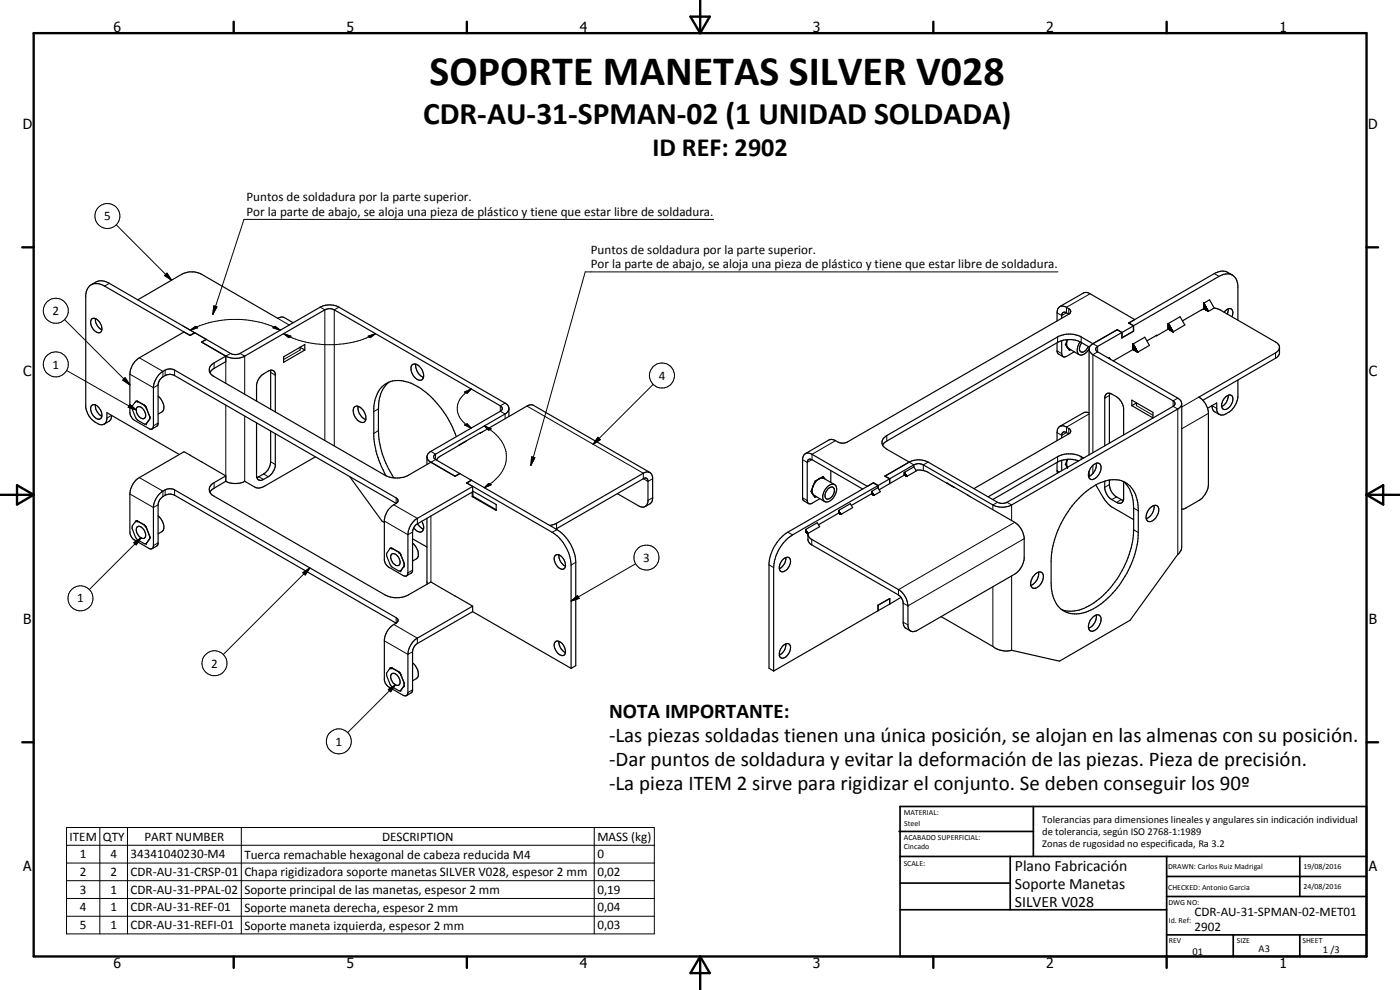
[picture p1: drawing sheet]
<svg xmlns="http://www.w3.org/2000/svg" width="420mm" height="297mm" viewBox="0 0 420 297" stroke-linecap="round" stroke-linejoin="round" font-family="sans-serif">
<g fill="none" stroke="#000" stroke-width=".35">
<path d="M27.4 85.4l1.1-.3a4.8 4.8 0 0 1 2.9 .8l25.6 14.7 1.4-.8M27.4 85.4a3.8 3.8 0 0 0-1.7 3.2v33.6a5.9 5.9 0 0 0 5.1 5.2l.8-.4 .3-.5 .2-2.7 21.7 12.6M27.4 85.4l1.4-.8a3.9 3.9 0 0 1 4 .4l25.6 14.8M27.5 95.7a1.87 1.87 0 0 1 2.6 1.3l.4 1a1.21 1.21 0 0 1-.8 1.9 3.2 3.2 0 0 1-2.2-4.2zM28.6 95.6a3.6 3.6 0 0 0 2 3.3M41.3 90l13.4-7.8a6.3 6.3 0 0 1 5.7 0l22.9 13.3 1.6-.4 3.1 1.7M58.4 99.8v.1M318 92l7.4-4.2h.8l14.4 8.1M320.7 94.3l-66.4 38.3a3.5 3.5 0 0 1-3.8-.5l-1.5-.2-7.3 4.2M320.7 94.3a.87 .87 0 0 0 .6-.8 .87 .87 0 0 0-.6-.9 2.06 2.06 0 0 0-3-.3l-.4 .8-.1 3.2M320.7 94.3l-1.3-.7a.89 .89 0 0 0-.8 1.1v.8M335.3 98.9l1.4 .9"/>
<path d="M335.3 98.9l-7.3 4.2M335.3 98.9l1.5 .8M335.3 98.9v.1M336.7 99.8l-7.3 4.1-.6 .7 .2 .7 24.5 14.2a1.73 1.73 0 0 1 1.1 1.6 1.73 1.73 0 0 1-1.1 1.6l-49.9 28.8a6.2 6.2 0 0 1-5.6 0l-20.9-12a2.79 2.79 0 0 0-2.8 0l-7.3 4.1M336.7 99.8v1.6M336.8 99.7v1.6M338.7 96.9l1.4 .9M338.8 96.9v.1M338.8 96.9l1.4 .8M340.1 97.8l-3.3 1.9M340.1 99.3l.1 .1M340.1 97.8v1.6l-3.3 1.9"/>
<path d="M340.2 97.7v1.7M340.2 99.4l-3.5 2M350.6 98.7l-3.6 2M350.6 97.1l3.5-2.1 1.5 2.5-3.5 2.1M350.6 97.1l1.5 2.5M350.6 97.1v1.6M350.6 98.7l1.5 .9M361.3 91l1.7-1 1.4 2.4M361.3 91l1.4 2.4M361.3 91v1.6l1.4 .8M361.3 92.7l-6.4 3.6M364.4 92.4l1.8 .6 16.9 9.8 .8 1 .1 2.1-.3 .7-.6 .7-22.1 12.8"/>
<path d="M364.4 92.4l-1.7 1M368.6 92.7l-.3 1.5M368.6 92.7l-1.2 1M368.6 92.7a1.13 1.13 0 0 1 1.3 .3 1.13 1.13 0 0 1 0 1.4l-.2 .6M369.9 82.5l1.1 1.2 .5 1.9v10.5M369.9 82.5a3.9 3.9 0 0 0-4.1 .4l-25.6 14.8M369.9 82.5a4.6 4.6 0 0 0-2.7-1.1l-1.3 .1-1.5 .6-25.7 14.8M47.4 118.9a4.1 4.1 0 0 1 1.5 4.4l-1.5 .9M61.9 101.8l-3.4-1.9-1.4 .8-1.9-1.1-13.4 7.8a6.1 6.1 0 0 0-2.8 4.9v11.4a3.2 3.2 0 0 0 1.4 2.5l4.3 2.4a.84 .84 0 0 0 .9 .1 .84 .84 0 0 0 .4-.9v-11.8a6 6 0 0 1 5.2-5.3l1.2 .3 66.5 38.4a.89 .89 0 0 1 .6 .8 .89 .89 0 0 1-.6 .8M61.9 101.8v.1M61.9 101.8l-1.4 .8 7.3 4.2M67.8 106.8l-7.3-4.1 1.5-.8 7.2 4.1a3.1 3.1 0 0 0 2.8 0l24.1-13.8a6.2 6.2 0 0 1 5.6 0l50.2 29 .8 1v2.8"/>
<path d="M67.8 106.8a6.3 6.3 0 0 0 5.6 0l24.1-13.8a3.1 3.1 0 0 1 2.8 0l49.8 28.8a.87 .87 0 0 1 .6 .8 .87 .87 0 0 1-.6 .8l-21.1 12.2-.9 1.3v2.5M67.8 106.8l-3.5 2.1a2.18 2.18 0 0 0-1.5 2 2.18 2.18 0 0 0 1.5 2.1l51.6 29.8M67.8 106.8v1.7l-3.9 2.2-.9 1.1M81.1 111.1l.1 11.7M85.1 107.1l6.4-3.7v1.6l-6.4 3.7zM90.1 105v-.8l1.4 .8M116.7 114.7a9.4 9.4 0 0 0-3.1 8v6.5a26.7 26.7 0 0 0 4.6 14.2M123.6 109.5a1.77 1.77 0 0 1 2.6 .8 2.94 2.94 0 0 1 .4 3.7 2.67 2.67 0 0 1-3.1-2.4l-.2-1.4zM124.8 109.3a4 4 0 0 0 2.3 3.9M317.2 102.8l.1 2.9 .4 .5 1.4 .8M318.6 102.2v3.9l.4 .8 .4 .2 .7-.2 2.3-1.4M320 103.9l.2 .2"/>
<path d="M320.2 102.2l.2-.3-.3 1 .1 1.2M320.2 104.1l.2 .2M320.3 101.9l-.6 1.5 1.3 1.8 .3-.3M320.4 104.3l3.5 2.1M320.5 104.4v.2M320.7 104.8h.3M324.2 102.6a3.3 3.3 0 0 0-.4 3.7 2.51 2.51 0 0 0 3-1.6M324.6 102.8a2.15 2.15 0 0 0-.2 2.8 2.04 2.04 0 0 0 2.2-1.7M326.8 104.9l.4 .8 .8 .7 24.1 13.9a.89 .89 0 0 1 .5 .8 .89 .89 0 0 1-.5 .8l-49.9 28.8a3.1 3.1 0 0 1-2.8 0l-20.9-12.1a6.2 6.2 0 0 0-5.6 0M326.8 104.6v31.9M327 104.2l-2.5-1.5a7.5 7.5 0 0 0-7.1 0l-51.3 29.6-1.2 1.3M328 103.1l-.8 .7-.4 .8"/>
<path d="M328 103.1l-3.5-2a7.8 7.8 0 0 0-7.1 0l-51.3 29.6a2.18 2.18 0 0 0-1.4 2 2.18 2.18 0 0 0 1.4 2.1l6.8 3.8M332.7 107.5l.2-.2 .3 .5M333.1 118l-.2 14.9M336.7 101.3h.1M340.1 104.9l-6 3.4M340.1 103.2l3.5-2 1.4 2.4-3.6 2.1M340.1 103.2l1.3 2.5M340.1 103.2v1.7M340.1 104.9l1.3 .8M347.2 100.7l-3 1.6M368.6 118.6a3.5 3.5 0 0 0-2 3.4M368.6 118.6a1.14 1.14 0 0 1 1.3 .4 1.14 1.14 0 0 1 0 1.4 2.9 2.9 0 0 1-2.6 2.5l-.4-.3-.3-.6"/>
<path d="M368.6 118.6a3.5 3.5 0 0 1-2 3.4M371.5 114v5.3a5.8 5.8 0 0 1-5.2 5.2l-.5-.2-.6-1v-2.4l-2.8 1.6M384 104.4a1.88 1.88 0 0 1-1.2 1.5l-23 13.2a6.2 6.2 0 0 1 2.9 4.5v22.1a6.2 6.2 0 0 1-2.9 4.5l-4.2 2.4-.9 .2M28.6 121.5a3.4 3.4 0 0 0 2 3.4M28.6 121.5l-.7-.1a1.69 1.69 0 0 0-.4 2.6 2.33 2.33 0 0 0 2.6 1.6l.5-.7M28.6 121.5a3.6 3.6 0 0 1 2 3.4M33.5 124.6l-.4 1.5-1.8 1.2M41 120.4h-.3l-1 1.5v.8a5 5 0 0 0 3.9 4.6l.3-.1M41 120.4h.3M41.1 122.3a1.57 1.57 0 0 1 2.3 1.1 1.37 1.37 0 0 1-.4 2.2 2.61 2.61 0 0 1-1.9-3.3zM41.3 120.4l2 1.2M43.3 121.6l.6 .7"/>
<path d="M43.9 122.3l1 2.7M44.9 125.7h.1M44.9 125.7l-1 1.5M44.9 125v.7M44.9 125h.1M45.6 128.7l1.5-.8 .3-.7v-11.7a3.6 3.6 0 0 1 5-2.8l66.5 38.3M57 136.6l3.5 2M57.1 136.6l-1.9-1-13.4 7.7a6.1 6.1 0 0 0-2.8 4.9v11.4a3 3 0 0 0 1.4 2.5l4.5 2.5 .4 .1 .6-.3 .1-.7v-11.8a6 6 0 0 1 5.2-5.3l1.2 .4 66.5 38.3a.89 .89 0 0 1 .6 .9 .89 .89 0 0 1-.6 .8M60.5 138.6l7.3 4.2M77 126.9v16.3M77 120.3v-4.8a5 5 0 0 1 2.1-3.3l1.4-.9a1.29 1.29 0 0 1 1.4-.2 1.29 1.29 0 0 1 .7 1.2v11.3M81.2 129.3v9.3a4.7 4.7 0 0 1-2.1 3.6l-2 1.1"/>
<path d="M82.6 130.1v9.6a5.2 5.2 0 0 1-2.1 3.3l-1.4 .8a1.29 1.29 0 0 1-2.1-.6M94.6 137.1l-15.2 8.7a2.84 2.84 0 0 1-3 .3l-3-1.7a6.2 6.2 0 0 1-5.6 0M106.3 122.2l.2-.2a2.53 2.53 0 0 1 3 2 1.84 1.84 0 0 1-.6 2.8 3.5 3.5 0 0 1-2.6-4.6zM107.5 121.9a4 4 0 0 0 2.3 4M128.1 137.2l.4 .8 .8 .7M129.3 138.7l7.3 4.2 1.4-.8M129.3 138.7l-6.7 3.9a7.9 7.9 0 0 1-6.7 .2M129.3 138.7l7.3 4.2 1.4-.8 3.4 2M136.9 131a28.5 28.5 0 0 0-12.8-15.7 8 8 0 0 0-9.5 .8 10.3 10.3 0 0 0-2.4 6.5v8.3a26.5 26.5 0 0 0 3.7 11.9M139.2 132.7v.1M139.9 132.3l-8.1 4.8-.8 .9M144.2 129.9l-6.4 3.7"/>
<path d="M144.9 129.5l13.5-7.8 1.3-.2 35.4 20.3M152.7 122.7l-.3 .8-.8 .7-20.9 12.1a.84 .84 0 0 0-.6 .8 .84 .84 0 0 0 .6 .8l7.3 4.2M272.9 138.6l-7.4 4.3 1.5 .8M317.2 138.7l.2 3.2M318.6 138.1v3.1M318.7 138.1l-20.7 11.8M318.7 138.1l2.5-.3 2.5 .5M320.2 138.1l.2-.3-.3 1.1 .3 1.3-.4-.4M320.3 137.8l-.6 1.6 .6 .8M320.7 130.2a.84 .84 0 0 0 .6-.8 .84 .84 0 0 0-.6-.8 2.21 2.21 0 0 0-3-.4 4.8 4.8 0 0 0-.5 4M320.7 130.2l-.6-.4a.86 .86 0 0 0-1-.1 .86 .86 0 0 0-.5 .9v.8M320.7 130.2l-28.4 16.4"/>
<path d="M325.2 137.4a7.7 7.7 0 0 0-7.8-.4l-20.8 12.1M326.8 123.9l-1.4-.2-7.4 4.2M327.9 139.7a1.46 1.46 0 0 1 2.4-.3 3.6 3.6 0 0 1-2.7 4.5 1.54 1.54 0 0 1-.8-2.5zM329 139a3.9 3.9 0 0 1-2 3.9M337.2 130.5v-8.1a5.1 5.1 0 0 0-2.1-3.4l-1.4-.8a1.29 1.29 0 0 0-1.4-.2 1.29 1.29 0 0 0-.8 1.2v14.6M339.7 120.1l6.3 3.6v1.7l-6.3-3.7zM339.7 121.7l1.4-.8v.8M354.7 121.1v43M363.7 121.7l.2 1 .4 .7 1.7 1M40.7 156.4l-1 1.5v.7a5 5 0 0 0 3.9 4.6l.3-.1M41.2 158.1a1.81 1.81 0 0 1 2.3 1.5 1.11 1.11 0 0 1 .3 1.2 1.11 1.11 0 0 1-1 .7 2.58 2.58 0 0 1-1.6-3.4zM41.3 156.3l2 1.2"/>
<path d="M41.3 156.3l-.6 .1M43.3 157.5l.6 .7M43.9 158.2l1 2.7M43.9 158.2h.1M47.4 154.8a3.5 3.5 0 0 1 1.4 4.6l-1.4 .8M67.8 142.8l-3.5 2a2.15 2.15 0 0 0-1.5 2.1 2.15 2.15 0 0 0 1.5 2l51.2 29.6a7.5 7.5 0 0 0 7.1 0l6.7-3.9 7.3 4.3M67.8 142.8v1.6M67.8 144.4l-3.9 2.3-.9 1M105 143l9.6 13.3 .7 .5M124.2 158.4a1.75 1.75 0 0 0 2.7 .9l.2-.5M124.2 158.4l-.4 1.2v11.7l-.2 .6-1.6 .9M125.3 157.1l1 1.2 .8 .4"/>
<path d="M126.6 156.4l.5 1.4v1M128.1 155.5l.2 19.7M138 142.1v.1M140.1 144.9l1.4-.8 25.7 14.8a12.7 12.7 0 0 1 5.6 9.8v31l-1.4 .8v-31a12.6 12.6 0 0 0-5.7-9.8zM141.4 144.1l-1.4 .8 1.8 1.1M141.4 144.1h.1M141.7 147.7v1.3M141.8 147.3l7.1 4.1v1.8l-7.2-4.2M141.8 146l-16.5 9.5a6.1 6.1 0 0 0-2.9 4.9v11.5l-.2 .7-.5 .3-.7-.2-4.3-2.5-1.1-1.2-.3-.9v-12.1a6.2 6.2 0 0 1 3.6-5M141.8 146v1.6l-16.5 9.6-1.1 1.2M141.9 148.9l-.2 .1M141.9 148.9l7 4.1"/>
<path d="M141.9 147.4v1.5M185.3 148.1l6.3 3.7a1.69 1.69 0 0 0 1.8 .3 1.69 1.69 0 0 0 1.1-1.6v-6.4a.83 .83 0 0 0-.6-.6 .83 .83 0 0 0-.8 .1l-26.3 15.1M193.6 152a3.2 3.2 0 0 0 2.1-1.7l.2-7a1.68 1.68 0 0 0-1-1.6 1.68 1.68 0 0 0-1.8 .3l-26.1 15-2.1 .6M241.8 158.9l3.5-2.1 .7 1.2-3.5 2.1M241.8 158.9l.7 1.2M241.8 158.9v.8l.7 .4M243.7 148l.5 .5M244.1 145.6a3.1 3.1 0 0 0-.1 2.8M244.1 148.5l.1 .1M244.2 148.5l3.3 2M244.3 148.8h.3M246.1 143.6h1.2l3.2 1.8"/>
<path d="M246.1 143.5a4.6 4.6 0 0 0-2.2 2.8M246.1 143.6l-.6 .2M246.9 143l.6 .6M247.6 143.7l-.6-.7-2.4 1.4-1.2 3.1 1.2 1.8 .4-.3M248.1 146.3a1.81 1.81 0 0 1 2.7-.7 3.8 3.8 0 0 1-2.9 5 1.71 1.71 0 0 1-.8-2.6zM248.5 146.7a1.03 1.03 0 0 1 1.3-.6 1.03 1.03 0 0 1 .6 1.3 2.43 2.43 0 0 1-2.3 2.3 1.91 1.91 0 0 1 .2-2.8zM249.3 141.2v3.5M251.7 154l-6.1 3.4M251.7 153.2l3.5-2.1 .7 1.2-3.5 2M251.7 153.2l.7 1.1M251.7 153.2v.8M251.7 154l.7 .3"/>
<path d="M258.9 146.7l-15.2-8.8a.88 .88 0 0 0-1-.1 .88 .88 0 0 0-.4 .9v12l.5 .4h.6l2.6-1.5M261.6 148.2l-6.1 3.4M261.6 147.4l.7 1.2M261.6 147.4v.9l.7 .3M262.2 144.8l1.4 .9M262.2 144.8v.1M262.2 144.8l-1.9 1.1-16.6-9.6a1.69 1.69 0 0 0-1.8-.3 1.69 1.69 0 0 0-1 1.5v12.1l.2 .6 1.6 .9M263.5 145.7l-1.4-.8-25.7 14.8a12.9 12.9 0 0 0-5.6 9.2v31.6l1.4 .8M263.5 145.7l-25.6 14.8a12.6 12.6 0 0 0-5.7 9.8v31M263.5 145.7v.6M263.5 146.3l.7 1.2-1.9 1.1M263.5 146.3l-1.9 1.1"/>
<path d="M263.6 145.7v.7M265.6 142.9l1.4 .7M267 143.7v1.4M267 143.7l-3.4 2M267 143.6v1.5M271.4 142.5l-7.5 4.4M271.4 141.7l2.9-1.6 .7 1.2-2.9 1.6M271.4 141.7l.7 1.2M271.4 141.7v.8M271.4 142.5l.7 .4M274.9 141.1a5.9 5.9 0 0 1 3.6 .6l7.9 4.5M284.2 145l6.3 3.6"/>
<path d="M285.6 145.7v.1M291.2 149.1l13.3 7.6a6.6 6.6 0 0 1 2.9 4.5v6.6a6.6 6.6 0 0 1-2.9 4.5l-29.2 16.8a1.7 1.7 0 0 1-1.8 .3 1.7 1.7 0 0 1-1-1.5v-6.1a6.2 6.2 0 0 0-2.8-4.9l-26.4-15.2-.8-1.3M323.8 149.5a15.4 15.4 0 0 1 10.9-5.6 7.2 7.2 0 0 1 6.7 6.9l.2 9a28.4 28.4 0 0 1-14.2 23.2 8.1 8.1 0 0 1-9.4-.7 10.3 10.3 0 0 1-2.5-7.4 33.7 33.7 0 0 1 1.3-14 31.4 31.4 0 0 1 7-11.4zM326.8 141.4l.2 1.5M327 142.9l-.3 .1M328.9 145.5l2.1 3.6 1.8 2.3 .8 .7 6.6 3.8M331.5 144.4l.2 2.9a4.8 4.8 0 0 0 2 2.6l1.4 .8a1.22 1.22 0 0 0 2-.6M332.9 144a5.2 5.2 0 0 0 1.6 4.7l2.6 1.5M337 144.4a8.7 8.7 0 0 1 3.1 6.4l.1 8.2a28.2 28.2 0 0 1-14.9 23.5 8.8 8.8 0 0 1-6.7 .4M337.2 144.5l-.1 5.6M345.2 152.4a1.42 1.42 0 0 1 2.5 0 3.3 3.3 0 0 1-3 4.1 2.11 2.11 0 0 1-.2-3.1zM346.3 151.7a4 4 0 0 1-2.3 4"/>
<path d="M44.9 161.6l-1 1.5M44.9 160.9v.7M44.9 161.6h.1M44.9 160.9h.1M45.6 164.6l1.5-.8 .3-.7v-11.6a3.6 3.6 0 0 1 5-2.9l66.5 38.4M117.1 164.5l-1.1 1.5v.8a5.1 5.1 0 0 0 4 4.5h.3l1-1.5M117.1 164.5h.1M117.3 164.5h.3M117.4 166.4a1.64 1.64 0 0 1 2.3 1.1 1.37 1.37 0 0 1-.3 2.2 2.54 2.54 0 0 1-2-3.3zM117.6 164.5l2.1 1.2M117.6 164.5h-.5M119.7 165.7l.6 .7"/>
<path d="M120.3 166.4l1 2.7M120.3 166.4l1 2.6M121.3 169v.8M123.8 161.7l4.3 2.4M123.8 163a3.5 3.5 0 0 1 1.3 4.6l-1.3 .7M136.6 178.8l3.5 2M167.8 166.5a3.6 3.6 0 0 0 1.9 3.4M167.8 166.5a1.17 1.17 0 0 0-1.4 .4 1.17 1.17 0 0 0 0 1.4 2.59 2.59 0 0 0 2.8 2.4l.5-.8M167.8 166.5a3.5 3.5 0 0 1 1.9 3.4M235.8 167.3a3.5 3.5 0 0 0-1.9 3.3M235.8 167.3l.5-.1a1.4 1.4 0 0 1 .8 2.2 2.46 2.46 0 0 1-2.8 2l-.4-.8M235.8 167.3a3.5 3.5 0 0 1-1.9 3.3"/>
<path d="M242.5 160.1v2l.8 1.2 26.6 15.4 .6 .8 .5 1.2 .2 7 .5 .7 1.6 1M267 179.6v1.7l-3.4 1.9M270.4 179.2l-3.4 2M310.5 172.4a1.37 1.37 0 0 1 1.4-.8 1.37 1.37 0 0 1 1.2 1 3.5 3.5 0 0 1-3.1 3.9 1.89 1.89 0 0 1-.3-2.8zM311.7 171.7a3.9 3.9 0 0 1-2.3 3.9M354.6 164.1a2.69 2.69 0 0 1-1.1 2.2l-14.3 19.8-21.2 12.3-14.4-3.3a6.8 6.8 0 0 1-5.6-1.1l-15.6-9M123.8 198.9a3.8 3.8 0 0 1 1.5 4.4l-1.5 1M140 180.8l1.8 1.1M141.8 183.5l29.6 17M141.8 181.9v1.6M141.8 183.5l-16.5 9.6a3.2 3.2 0 0 0-1.5 2.4v11.7l-.2 .6-1.6 .9M141.8 181.9l-16.5 9.6a6.1 6.1 0 0 0-2.9 4.8v11.5l-.3 .9-.6 .1-5-2.8-1-1.4-.2-.6v-12.1a6.2 6.2 0 0 1 3.6-4.9"/>
<path d="M167.8 192.4a3.5 3.5 0 0 0 1.9 3.4M167.8 192.4a1.13 1.13 0 0 0-1.4 .4 1.13 1.13 0 0 0 0 1.4 2.7 2.7 0 0 0 2.8 2.4l.5-.8M167.8 192.4a3.5 3.5 0 0 1 1.9 3.4M235.8 193.2a3.6 3.6 0 0 0-1.9 3.4M235.8 193.2a1.04 1.04 0 0 1 1.2 .2 1.04 1.04 0 0 1 .2 1.2 3.1 3.1 0 0 1-2.6 2.9l-.7-.9M235.8 193.2a3.5 3.5 0 0 1-1.9 3.4M263.5 183.2h.1M263.6 181.6v1.6M267 181.1v.1M267 181.2v-1.6l-3.5 2v1.7l-31.3 18M327.9 185.3a1.43 1.43 0 0 1 2.5-.1 3.7 3.7 0 0 1-2.8 4.2 1.6 1.6 0 0 1-.8-2.5zM329 184.5a3.9 3.9 0 0 1-2.3 4"/>
<path d="M117.3 200.4h-.2l-1.1 1.5v.8a5.1 5.1 0 0 0 4 4.6l.3-.1 1-1.5M117.3 200.4h.3M117.4 202.3a1.59 1.59 0 0 1 2.3 1.1l.3 .6a1.07 1.07 0 0 1-.6 1.7 2.59 2.59 0 0 1-2.1-3.2zM117.6 200.4l2.1 1.2M119.7 201.6l.6 .7M120.3 202.3l1 2.7M121.3 205v.7"/>
</g>
<g fill="none" stroke="#000" stroke-width=".3">
<path d="M34.9 67.4l16.6 16.7M214.2 65.8h-141l-9.3 28.5M19.4 95.9l19.6 19.6M32.8 85l-1.4 .9M49.4 82.7l.7-.7 1.4 2.1zM50.1 82l1.4 2.1-2.1-1.4zM54.9 97.8l7.1 4.1M57.1 99.1l1.6-1.2 .6 .4zM57.1 99.1a29.8 29.8 0 0 1 27 0M64.2 91.8l.9 .3-1.2 2.2zM81.9 98.3l.7-.4 1.5 1.2zM83.3 95.5l3.5 2"/>
<path d="M96.1 92.2l1.4 .8v39.2M101.7 92.2l-1.4 .8v40.8M317.5 81.6h-141.9l-16.3 58M320.7 92.6v1.7M327.1 88.1l-7 4.1v1.7l-1.5 .8-1.4-.8M350.6 97.1l1.5 2.5-1.5-.9zM361.3 91l1.4 2.4-1.4-.8zM364.4 82.1l1.4 .8M20 111.2l20.9 11.8M37.5 113.3l1.5 2.2-2.1-1.5zM39 112.3l7 4 1.4-.8M41.8 107.4l7.1 4v1.7"/>
<path d="M49.6 111v1.7M52.4 111v1.7M64.3 108.9v1.6M69.2 106l-1.4 .8v8.2M72 106l1.4 .8v11.5M81.2 111.8l1.4 .8M85.1 100.1l2.2 .8-.7 .4zM85.1 100.1a30.1 30.1 0 0 0 27.6 0M90.1 105l-5 2.9M110.5 100.9l2.2-.8-1.5 1.2zM139.4 117.6l2-.9-1.2 1.3zM141.4 116.7a6.7 6.7 0 0 0-4.2 6.2 6.9 6.9 0 0 0 4.2 5.5"/>
<path d="M196 115.3l-18 18M317.2 105.3l1.4 .8M317.4 101.1v1.6M321 104.8l-.3 .1M324.5 101.1v1.6M328 103.1l1.4 .8v1.7l-1.4 .8v29.4M332.9 118.7l-1.4 .8M340.1 103.2l1.3 2.5-1.3-.8zM353.5 119.5l-1.4 .8v1.6l1.4 .8v43.6M359.8 119.1l-5.1 3M382.8 105.9v1.6M33.5 124.6l-1.4 .8"/>
<path d="M38.9 121.3l2 1.7-2.4-.8zM47.4 127l-1.4 .8M67.8 121.5v22.9M73.4 124.8v19.6M81.2 138.6l1.4 .8M113.6 129.2l-1.4 .8M113.6 122.7l-1.4 .8M129.3 135.4l1.4 .9v1.6l-1.4 .8M139.4 127.5l.8-.3 1.2 1.2zM144.9 129.5l-.8 .4M145.4 127.8l2 .9-.8 .4zM145.4 127.8a11.9 11.9 0 0 1 6.5 8.3 9.7 9.7 0 0 1-4.9 9.1l-1.6 1.1"/>
<path d="M151.6 120.9l-1.5 .9v1.6l1.5 .8v1.4M158.1 121.8l35 20.2v1.6l1.4 .8 1.4-.8M159.5 137.1l1 .2-1.2 2.3zM179.4 131.2l.8 .7-2.2 1.4zM250.8 132.2l-7.1 4.1v1.6l-1.4 .8-1.4-.8M266.1 130.7v1.6M272.9 138.6l1.4 .9v.6M278.5 138.6l-1.4 .9v1.7M317.4 137v1.6M320.7 128.6v1.6M324.5 137v.8M326.8 124.2l-6.7 3.9v1.7l-1.5 .8-1.4-.8"/>
<path d="M328 139.6v2.4M341.1 121.7l4.9 2.9M362.7 124l-8 4.7M363.7 121.7l1.5 .9M39 148.2l7 4.1 1.4-.8M41.8 143.3l7.1 4.1v1.6M49.6 147v1.6M52.4 147v1.6M64.3 144.8v1.7M77.7 143l1.4 .8M79.1 142.2l1.4 .8M115.3 156.3l7.1 4.1 1.4-.8"/>
<path d="M118.2 151.5l7.1 4v1.7M118.9 149.4v1.6M129.3 154.8v19.8M145.4 146.3l1.2-1.2 .8 .4zM146.6 145.1l.8 .4-2 .8zM167 157v1.6M167.2 158.9l-1.5 .8M195.9 149.4l-1.4 .8M236.4 159.7l1.5 .8M240.9 149.4l1.4 .8M241.8 158.9l.7 1.2-.7-.4zM244.6 148.8l-.2 .2"/>
<path d="M246.9 143l.1 .1M251.7 153.2l.7 1.1-.7-.3zM261.6 147.4l.7 1.2-.7-.3zM271.4 141.7l.7 1.2-.7-.4zM290.5 148.6l.7 .5M299.4 150.7l-1.4 .8v1.5M302.2 150.7l1.4 .8v4.7M304.5 156.7l-34.8 20.2v1.6M317.2 141.2l.8 .4M332.9 145.4l-1.4 .8M335.1 149.1l-1.4 .8M336.5 149.9l-1.4 .8"/>
<path d="M340.2 159l1.4 .8M340.2 152.4l1.4 .8M40.2 162.8l2.1-1.4-1.4 2.1zM42.3 161.4l-15.5 15.5M47.4 162.9l-1.4 .8M90.9 171.8l2.1-1.4-1.4 2.1zM93 170.4l-26 26M123.8 171.1l-1.4 .8M172.8 168.7l-1.4 .8M190.7 169.2l-19.3 11.1M230.8 169.5l1.4 .8M243.6 161.8v1.7"/>
<path d="M298 176.1v17.9M303.6 172.8v22.3M307.4 161.6l-34.9 20.2-1.5-.8M115.3 192.3l7.1 4 1.4-.8M118.2 187.4l7.1 4.1v1.6M118.9 185.3v1.7M171.4 180.3l1.9-1.6 .5 .8zM271 186.7l1.5 .8M116.5 206.9l2.1-1.4-1.3 2.1zM118.6 205.5l-14.3 14.3M123.8 207l-1.4 .8M20 248.3h176.4v31.9h-176.4z"/>
<path d="M20 253.6h176.4M20 259h176.4M30 248.3v31.9M38.3 248.3v31.9M72.4 248.3v31.9M178.3 248.3v31.9M20 264.2h176.4M20 269.6h176.4M20 274.9h176.4"/>
<circle cx="32.2" cy="64.8" r="3.8"/>
<circle cx="16.8" cy="93.3" r="3.8"/>
<circle cx="16.8" cy="109.3" r="3.8"/>
<circle cx="198.7" cy="112.7" r="3.8"/>
<circle cx="24.2" cy="179.5" r="3.8"/>
<circle cx="194" cy="167.3" r="3.7"/>
<circle cx="64.4" cy="199" r="3.8"/>
<circle cx="101.7" cy="222.5" r="3.7"/>
</g>
<g fill="#000">
<circle cx="40.7" cy="120.4" r=".18"/>
<circle cx="41.3" cy="120.4" r=".18"/>
<circle cx="43.3" cy="121.6" r=".18"/>
<circle cx="43.9" cy="127.2" r=".18"/>
<circle cx="43.9" cy="122.3" r=".18"/>
<circle cx="40.7" cy="156.4" r=".18"/>
<circle cx="41.3" cy="156.3" r=".18"/>
<circle cx="43.3" cy="157.5" r=".18"/>
<circle cx="320.4" cy="140.2" r=".18"/>
<circle cx="43.9" cy="163.1" r=".18"/>
<circle cx="117.6" cy="164.5" r=".18"/>
<circle cx="119.7" cy="165.7" r=".18"/>
<circle cx="120.3" cy="166.4" r=".18"/>
<circle cx="120.3" cy="171.3" r=".18"/>
<circle cx="121.3" cy="169.8" r=".18"/>
<circle cx="117.1" cy="200.4" r=".18"/>
<circle cx="117.6" cy="200.4" r=".18"/>
<circle cx="119.7" cy="201.6" r=".18"/>
<circle cx="120.3" cy="207.2" r=".18"/>
<circle cx="120.3" cy="202.3" r=".18"/>
<circle cx="121.3" cy="205.7" r=".18"/>
<circle cx="121.3" cy="205" r=".18"/>
</g>
<g fill="#000">
<path d="M50.1 82l1.4 2.1-2.1-1.4zM57.1 99.1l1.6-1.2 .6 .4zM64.2 91.8l.9 .3-1.2 2.2zM81.9 98.3l.7-.4 1.5 1.2zM350.6 97.1l1.5 2.5-1.5-.9zM361.3 91l1.4 2.4-1.4-.8zM37.5 113.3l1.5 2.2-2.1-1.5zM85.1 100.1l2.2 .8-.7 .4zM110.5 100.9l2.2-.8-1.5 1.2zM139.4 117.6l2-.9-1.2 1.3zM340.1 103.2l1.3 2.5-1.3-.8zM38.9 121.3l2 1.7-2.4-.8z"/>
<path d="M139.4 127.5l.8-.3 1.2 1.2zM145.4 127.8l2 .9-.8 .4zM159.5 137.1l1 .2-1.2 2.3zM179.4 131.2l.8 .7-2.2 1.4zM145.4 146.3l1.2-1.2 .8 .4zM241.8 158.9l.7 1.2-.7-.4zM251.7 153.2l.7 1.1-.7-.3zM261.6 147.4l.7 1.2-.7-.3zM271.4 141.7l.7 1.2-.7-.4zM40.2 162.8l2.1-1.4-1.4 2.1zM90.9 171.8l2.1-1.4-1.4 2.1zM171.4 180.3l1.9-1.6 .5 .8z"/>
<path d="M116.5 206.9l2.1-1.4-1.3 2.1z"/>
</g>
<g fill="none" stroke="#000" stroke-width=".71">
<path d="M10.1 9.9h400v277.1h-400zM70.1 6.5v3.4M140.1 6.5v3.4M207.2 5h5.8l-2.9 4.9zM210.1 0v9.9M280.1 6.5v3.4M350.1 6.5v3.4M6.7 74.2h3.4M410.1 74.2h3.5M.1 148.5h10M5.1 145.6l5 2.9-5 2.9zM410.1 148.5h10"/>
<path d="M410.1 148.5l5-2.9v5.8zM6.7 222.7h3.4M410.1 222.7h3.5M70.1 287v3.4M140.1 287v3.4M210.1 287v10M210.1 287l2.9 5h-5.8zM280.1 287v3.4M350.1 287v3.4"/>
</g>
<g fill="none" stroke="#000" stroke-width=".51">
<path d="M269.8 249.5h40.3M270.1 242h140v45h-140zM270.1 257h140M303.2 257v16M310.1 242v15M350.1 257v30M390.1 257v12M270.1 265h33.1M270.1 273h80M350.1 269h60M350.1 263h60M350.1 280.5h60"/>
<path d="M370.1 280.5v6.5M390.1 280.5v6.5"/>
</g>
<text font-size="12.6" x="128.9" y="25.4">SOPORTE MANETAS SILVER V028</text>
<text font-size="9.4" x="127" y="37.3">CDR-AU-31-SPMAN-02 (1 UNIDAD SOLDADA)</text>
<text font-size="7.9" x="195.8" y="46.7">ID REF: 2902</text>
<g font-size="6.3">
<text x="182.8" y="215.4">NOTA IMPORTANTE:</text>
<text x="182.8" y="222.6">-Las piezas soldadas tienen una única posición, se alojan en las almenas con su posición.</text>
<text x="182.8" y="229.8">-Dar puntos de soldadura y evitar la deformación de las piezas. Pieza de precisión.</text>
<text x="182.8" y="237">-La pieza ITEM 2 sirve para rigidizar el conjunto. Se deben conseguir los 90º</text>
</g>
<g font-size="4.7">
<text x="304.6" y="261.2">Plano Fabricación</text>
<text x="304.6" y="266.6">Soporte Manetas</text>
<text x="304.6" y="272">SILVER V028</text>
</g>
<g font-size="4.2">
<text x="34" y="9.6">6</text>
<text x="104" y="9.6">5</text>
<text x="174" y="9.6">4</text>
<text x="244" y="9.6">3</text>
<text x="314" y="9.6">2</text>
<text x="384" y="9.6">1</text>
<text x="6.8" y="38.7">D</text>
<text x="410.6" y="38.7">D</text>
<text x="7" y="112.9">C</text>
<text x="410.8" y="112.9">C</text>
<text x="7" y="187.1">B</text>
<text x="410.8" y="187.1">B</text>
<text x="7" y="261.4">A</text>
<text x="410.8" y="261.4">A</text>
<text x="34" y="290.4">6</text>
<text x="104" y="290.4">5</text>
<text x="174" y="290.4">4</text>
<text x="244" y="290.4">3</text>
<text x="314" y="290.4">2</text>
<text x="384" y="290.4">1</text>
</g>
<g font-size="3.9">
<text x="74" y="60.3">Puntos de soldadura por la parte superior.</text>
<text x="74" y="64.8">Por la parte de abajo, se aloja una pieza de plástico y tiene que estar libre de soldadura.</text>
<text x="31.3" y="66.1">5</text>
<text x="177.3" y="76.1">Puntos de soldadura por la parte superior.</text>
<text x="177.3" y="80.6">Por la parte de abajo, se aloja una pieza de plástico y tiene que estar libre de soldadura.</text>
<text x="15.8" y="94.5">2</text>
<text x="15.8" y="110.6">1</text>
<text x="197.7" y="114">4</text>
<text x="193" y="168.6">3</text>
<text x="23.2" y="180.8">1</text>
<text x="63.4" y="200.3">2</text>
<text x="100.7" y="223.7">1</text>
<text x="20.9" y="252.2">ITEM</text>
<text x="24" y="257.6">1</text>
<text x="30.8" y="252.2">QTY</text>
<text x="33.1" y="257.6">4</text>
<text x="39.2" y="257.6">34341040230-M4</text>
<text x="43.4" y="252.2">PART NUMBER</text>
<text x="73.4" y="257.6">Tuerca remachable hexagonal de cabeza reducida M4</text>
<text x="114.7" y="252.2">DESCRIPTION</text>
<text x="179.3" y="252.3">MASS (kg)</text>
<text x="179.3" y="257.6">0</text>
<text x="24" y="262.9">2</text>
<text x="33.1" y="262.9">2</text>
<text x="39.2" y="262.9">CDR-AU-31-CRSP-01</text>
<text x="73.4" y="262.9">Chapa rigidizadora soporte manetas SILVER V028, espesor 2 mm</text>
<text x="179.3" y="262.9">0,02</text>
<text x="24" y="268.2">3</text>
<text x="33.1" y="268.2">1</text>
<text x="39.2" y="268.2">CDR-AU-31-PPAL-02</text>
<text x="73.4" y="268.3">Soporte principal de las manetas, espesor 2 mm</text>
<text x="179.3" y="268.2">0,19</text>
<text x="24" y="273.5">4</text>
<text x="33.1" y="273.5">1</text>
<text x="39.2" y="273.5">CDR-AU-31-REF-01</text>
<text x="73.4" y="273.6">Soporte maneta derecha, espesor 2 mm</text>
<text x="179.3" y="273.5">0,04</text>
<text x="358.5" y="275">CDR-AU-31-SPMAN-02-MET01</text>
<text x="24" y="278.8">5</text>
<text x="33.1" y="278.8">1</text>
<text x="39.2" y="278.8">CDR-AU-31-REFI-01</text>
<text x="73.4" y="278.9">Soporte maneta izquierda, espesor 2 mm</text>
<text x="179.3" y="278.8">0,03</text>
<text x="358.5" y="279.4">2902</text>
</g>
<g font-size="3.1">
<text x="312.7" y="246.8">Tolerancias para dimensiones lineales y angulares sin indicación individual</text>
<text x="312.7" y="250.4">de tolerancia, según ISO 2768-1:1989</text>
<text x="312.7" y="254">Zonas de rugosidad no especificada, Ra 3.2</text>
<text x="357.9" y="286.4">01</text>
<text x="377.7" y="285.6">A3</text>
<text x="397" y="285.9">1 /3</text>
</g>
<g font-size="2.4">
<text x="271.2" y="244.4">MATERIAL:</text>
<text x="271.3" y="252">ACABADO SUPERFICIAL:</text>
<text x="271.4" y="247.9">Steel</text>
<text x="271.3" y="254.6">Cincado</text>
<text x="271.2" y="259.7">SCALE:</text>
<text x="350.6" y="260.8">DRAWN: Carlos Ruiz Madrigal</text>
<text x="391.2" y="260.6">19/08/2016</text>
<text x="350.6" y="267">CHECKED: Antonio Garcia</text>
<text x="391.2" y="266.7">24/08/2016</text>
<text x="350.6" y="271.4">DWG NO:</text>
<text x="350.8" y="276.9">Id. Ref:</text>
<text x="350.8" y="282.8">REV</text>
<text x="371.2" y="282.9">SIZE</text>
<text x="390.9" y="282.9">SHEET</text>
</g>
</svg>
